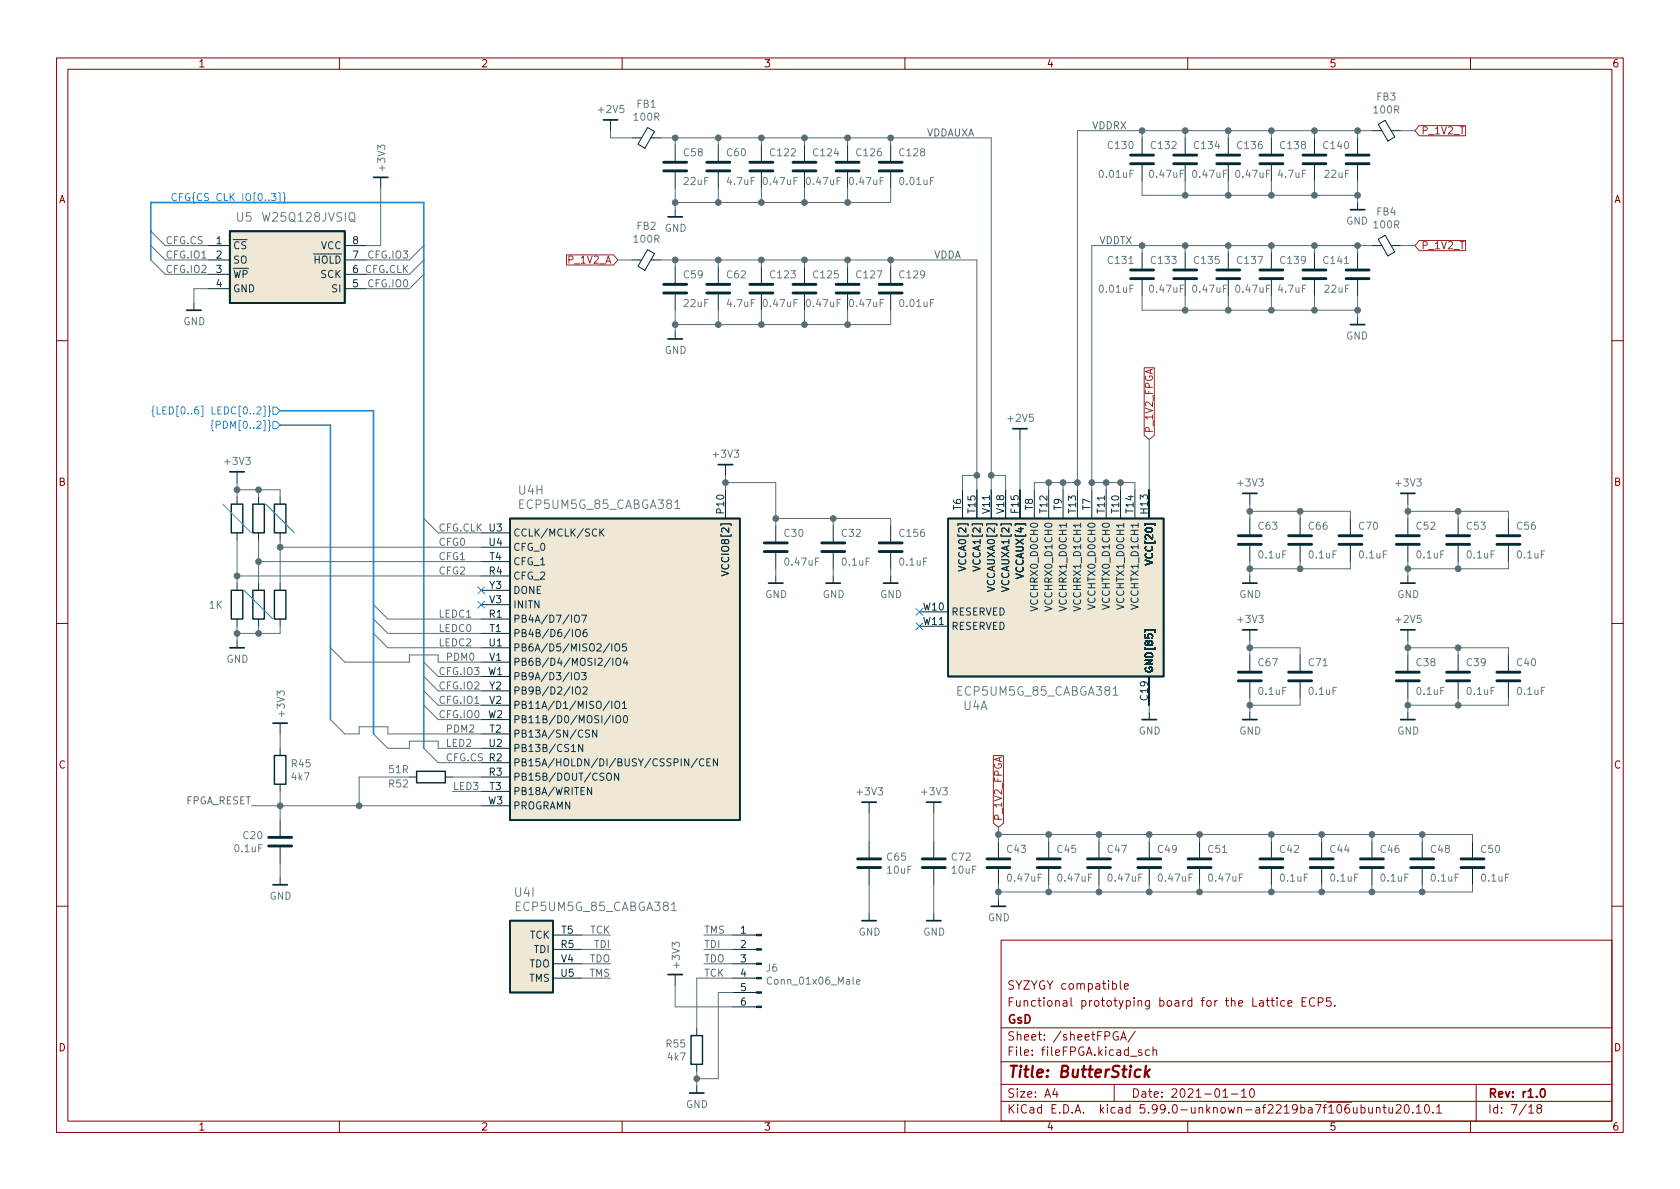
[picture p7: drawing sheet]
<svg xmlns="http://www.w3.org/2000/svg" width="297mm" height="210mm" viewBox="0 0 297 210" stroke-linecap="round" stroke-linejoin="round" font-family="sans-serif">
<g fill="none" stroke="#840000" stroke-width=".18">
<path d="M10 10.2h277v190.1h-277zM12 12.2h273v186.1h-273zM60 10.2v2M110 10.2v2M160 10.2v2M210 10.2v2M260 10.2v2M10 60.2h2M285 60.2h2M10 110.2h2M285 110.2h2M10 160.2h2"/>
<path d="M177 166.3h108v32h-108zM198.1 173.4v1.3l.2 .2M198.8 174.4l.7-.1-.1-.3-.4-.1-.2 .2 .1 .8h.5M224.7 176.9h.6M224.9 176.4v1.3l.4 .2M225.8 176.4v.2M225.8 176.9v1M227.1 177l-.4-.1-.3 .3v.4l.2 .3h.5M227.7 177.4l.7-.1v-.3l-.5-.1-.2 .2 .1 .8h.6M230.2 177.1h.5M230.9 176.4h-.7v1.5h.7M232.4 176.6a.6 .6 0 0 0-.7 0 .6 .6 0 0 0-.2 .7 .56 .56 0 0 0 .3 .6 .56 .56 0 0 0 .6-.1"/>
<path d="M233.1 177.2l.7-.1 .1-.2v-.3l-.3-.2h-.5v1.5M235.3 176.4h-.7l-.1 .7 .2-.1 .5 .1 .2 .2-.1 .5-.2 .1-.6-.1M236 177.8v.1M285 160.2h2M60 198.3v2M110 198.3v2M160 198.3v2M177 194.8h108M177 191.8h108M177 187.8h108M177 181.8h108M186.5 192.5l-.4 1h1"/>
<path d="M186.9 193v1M197 191.8v3M197.6 182.5a.74 .74 0 0 0-.9 .5 .74 .74 0 0 0 .6 .9l.4-.1v-.5h-.3M198.1 183.9l.5-1.5 .5 1.5M198.3 183.5h.7M200.7 182.4l-1.3 1.9M201.9 185.7l-.4-.1-.2 .2 .1 .3 .5 .1v.4h-.6M203.2 185.7l-.4-.1-.3 .3v.4l.1 .3h.6M203.9 185.8l.2-.2 .3 .1 .1 .9M203.9 185.1v1.5M210 198.3v2M216.2 194h.9"/>
<path d="M217.7 193.5h1.2M219.5 193l.4-.5v1.5M219.5 194h.9M221.1 192.6l.2-.1a.81 .81 0 0 1 .6 .7 .81 .81 0 0 1-.3 .8h-.2a.81 .81 0 0 1-.5-.6 .81 .81 0 0 1 .2-.8zM242 195.8l.1 1h.3l.2-.1M242.6 195.8v1M243.4 196l.2-.2 .3 .1 .1 .9M243.4 195.8v1M244.5 195.8h.6M244.7 195.3v1.3l.4 .2M245.6 195.8v1h.4l.2-.1M246.2 195.8v1"/>
<path d="M246.9 195.5l.5-.2 .2 .2 .1 .3-.9 1h.9M248.5 195.4l.1-.1a.81 .81 0 0 1 .6 .7 .81 .81 0 0 1-.3 .8h-.1a.81 .81 0 0 1-.6-.6 .81 .81 0 0 1 .3-.8zM249.8 196.7v.1M250.4 195.8l.5-.5v1.5M250.4 196.8h.9M252 195.5l.2-.2a.81 .81 0 0 1 .6 .7 .81 .81 0 0 1-.3 .8h-.1a.81 .81 0 0 1-.4-1.3zM253.4 196.7v.1M254 195.8l.4-.5v1.5M254 196.8h.9M260 198.3v2M261 191.8v6.5M270.3 195.8l.4-.5v1.5"/>
<path d="M270.3 196.8h.9M272 196l-.3-.3 .1-.2 .2-.2 .4 .1 .2 .2-.1 .2-.6 .2-.2 .3 .1 .4 .2 .1h.3l.3-.3-.1-.4-.2-.1"/>
</g>
<path d="M272.6 192.6l.1-.1a.81 .81 0 0 1 .6 .7 .81 .81 0 0 1-.3 .8h-.2a.82 .82 0 0 1-.5-.6 .82 .82 0 0 1 .3-.8z" fill="none" stroke="#840000" stroke-width=".3"/>
<path d="M201.7 189.2a.66 .66 0 0 0-1 .3l-.1 .6 .2 .3 .1 .1 .6-.1M202.6 188.5l-.2 2M202.7 189.7l.4 .8M203.3 189.1l-.9 .8" fill="none" stroke="#840000" stroke-width=".4"/>
<g fill="none" stroke="#002b36" stroke-width=".3">
<path d="M66 31.4h2.6M106.7 21.2h2.5M118.1 38.3h2.5M238.8 37.1h2.5M33 54.9h2.6M118.1 59.9h2.5M238.8 57.4h2.5M179.1 75.8h2.5M40.6 83.4h2.6M90.2 91.7h40.6v53.3h-40.6zM127 82.2h2.5M167.6 91.7h38.1v27.9h-38.1z"/>
<path d="M219.7 87.2h2.5M247.6 87.2h2.6M40.6 114.5h2.6M135.9 103.1h2.5M146 103.1h2.6M156.2 103.1h2.5M219.7 111.4h2.5M219.7 103.1h2.5M247.6 111.4h2.6M247.6 103.1h2.6M48.3 127.9h2.5M201.9 127.2h2.6"/>
<path d="M219.7 127.2h2.5M247.6 127.2h2.6M48.3 156.5h2.5M152.4 141.9h2.5M163.8 141.9h2.6M90.2 162.8h7.6v12.7h-7.6zM118.1 172.3h2.5M152.4 162.8h2.5M163.8 162.8h2.6M175.3 160.3h2.5M121.9 193.3h2.6"/>
</g>
<g fill="none" stroke="#002b36" stroke-width=".18">
<path d="M67.3 31.4v1.9M107.9 21.2v1.9M111.8 24.4h1.6M114.5 22.5l1.2 .8-1.7 2.9-1.2-.7zM115.1 24.4h1.7M119.4 25.6v2.8M119.4 30.5v2.8M119.4 37.1v1.2M127 25.6v2.8M127 30.5v2.8M134.6 25.6v2.8M134.6 30.5v2.8"/>
<path d="M142.2 25.6v2.8M142.2 30.5v2.8M149.9 25.6v2.8M149.9 30.5v2.8M157.5 25.6v2.8M157.5 30.5v2.8M201.9 24.4v2.8M201.9 29.2v2.8M209.5 24.4v2.8M209.5 29.2v2.8M217.2 24.4v2.8M217.2 29.2v2.8"/>
<path d="M224.8 24.4v2.8M224.8 29.2v2.8M232.4 24.4v2.8M232.4 29.2v2.8M240 24.4v2.8M240 29.2v2.8M240 35.8v1.3M242.6 23.1h1.7M243.7 22l1.2-.7 1.7 2.9-1.2 .7zM246 23.1h1.6M34.3 53.6v1.3M36.8 43.4h3.8"/>
<path d="M36.8 46h3.8M36.8 48.5h3.8M36.8 51h3.8M61 43.4h3.8M61 46h3.8M61 48.5h3.8M61 51h3.8M111.8 46h1.6M114.5 44.1l1.2 .8-1.7 2.9-1.2-.7zM115.1 46h1.7M119.4 47.2v2.8M119.4 52.1v2.8"/>
<path d="M119.4 58.7v1.2M127 47.2v2.8M127 52.1v2.8M134.6 47.2v2.8M134.6 52.1v2.8M142.2 47.2v2.8M142.2 52.1v2.8M149.9 47.2v2.8M149.9 52.1v2.8M157.5 47.2v2.8M157.5 52.1v2.8M201.9 44.7v2.8"/>
<path d="M201.9 49.5v2.8M209.5 44.7v2.8M209.5 49.5v2.8M217.2 44.7v2.8M217.2 49.5v2.8M224.8 44.7v2.8M224.8 49.5v2.8M232.4 44.7v2.8M232.4 49.5v2.8M240 44.7v2.8M240 49.5v2.8M240 56.1v1.3"/>
<path d="M242.6 43.4h1.7M243.7 42.3l1.2-.7 1.7 2.9-1.2 .8zM246 43.4h1.6M180.3 75.8v1.9M41.9 83.4v1.9M41.9 87.9v1.2M41.9 94.2v1.3M45.7 87.9v1.2M45.7 94.2v1.3M49.5 87.9v1.2M49.5 94.2v1.3M85.1 99.3h5.1"/>
<path d="M85.1 94.2h5.1M85.1 96.8h5.1M128.3 82.2v1.9M128.3 86.6v5.1M137.2 93v2.8M137.2 97.8v2.8M147.3 93v2.8M147.3 97.8v2.8M157.5 93v2.8M157.5 97.8v2.8M170.2 86.6v5.1M172.7 86.6v5.1"/>
<path d="M175.3 86.6v5.1M177.8 86.6v5.1M180.3 86.6v5.1M182.9 86.6v5.1M185.4 86.6v5.1M188 86.6v5.1M190.5 86.6v5.1M193 86.6v5.1M195.6 86.6v5.1M198.1 86.6v5.1M200.7 86.6v5.1M203.2 86.6v5.1"/>
<path d="M221 87.2v1.9M221 91.7v2.8M221 96.5v2.8M229.9 91.7v2.8M229.9 96.5v2.8M238.8 91.7v2.8M238.8 96.5v2.8M248.9 87.2v1.9M248.9 91.7v2.8M248.9 96.5v2.8M257.8 91.7v2.8M257.8 96.5v2.8"/>
<path d="M266.7 91.7v2.8M266.7 96.5v2.8M41.9 103.1v1.3M41.9 109.5v1.2M41.9 113.3v1.2M45.7 103.1v1.3M45.7 109.5v1.2M49.5 103.1v1.3M49.5 109.5v1.2M85.1 109.5h5.1M85.1 101.8h5.1M85.1 112h5.1"/>
<path d="M85.1 114.5h5.1M85.1 117.1h5.1M85.1 106.9h5.1M85.1 119.6h5.1M85.1 104.4h5.1M137.2 101.8v1.3M147.3 101.8v1.3M157.5 101.8v1.3M162.6 108.2h5M162.6 110.7h5M203.2 119.6v5.1M221 101.8v1.3"/>
<path d="M221 111.4v1.9M221 115.8v2.8M229.9 115.8v2.8M248.9 101.8v1.3M248.9 111.4v1.9M248.9 115.8v2.8M257.8 115.8v2.8M266.7 115.8v2.8M49.5 127.9v1.9M49.5 132.3v1.3M49.5 138.7v1.2M72.4 137.4h1.3"/>
<path d="M78.7 137.4h1.3M85.1 134.9h5.1M85.1 137.4h5.1M85.1 129.8h5.1M85.1 139.9h5.1M85.1 132.3h5.1M85.1 124.7h5.1M85.1 127.2h5.1M85.1 122.2h5.1M203.2 126v1.2M221 120.6v2.8M221 126v1.2"/>
<path d="M229.9 120.6v2.8M248.9 120.6v2.8M248.9 126v1.2M257.8 120.6v2.8M266.7 120.6v2.8M49.5 145v2.8M49.5 149.9v2.7M49.5 155.2v1.3M85.1 142.5h5.1M153.7 141.9v1.9M153.7 148.8v2.8M153.7 153.7v2.8"/>
<path d="M165.1 141.9v1.9M165.1 148.8v2.8M165.1 153.7v2.8M176.5 148.8v2.8M176.5 153.7v2.8M176.5 159v1.3M185.4 148.8v2.8M185.4 153.7v2.8M194.3 148.8v2.8M194.3 153.7v2.8M203.2 148.8v2.8M203.2 153.7v2.8"/>
<path d="M212.1 148.8v2.8M212.1 153.7v2.8M224.8 148.8v2.8M224.8 153.7v2.8M233.7 148.8v2.8M233.7 153.7v2.8M242.6 148.8v2.8M242.6 153.7v2.8M251.5 148.8v2.8M251.5 153.7v2.8M260.3 148.8v2.8M260.3 153.7v2.8"/>
<path d="M97.8 167.9h5.1M97.8 165.3h5.1M97.8 173h5.1M97.8 170.4h5.1M119.4 172.3v1.9M129.5 167.9h4.3M129.5 165.3h4.3M129.5 173h4.3M129.5 170.4h4.3M129.5 178h4.3M129.5 175.5h4.3M153.7 161.5v1.3"/>
<path d="M165.1 161.5v1.3M123.2 181.9v1.2M123.2 188.2v1.3M123.2 192v1.3"/>
</g>
<g fill="#eee8d5" stroke="#eee8d5" stroke-width=".18">
<path d="M90.2 91.7h40.6v53.3h-40.6z"/>
<path d="M90.2 162.8h7.6v12.7h-7.6z"/>
<path d="M40.6 40.9h20.4v12.7h-20.4z"/>
<path d="M167.6 91.7h38.1v27.9h-38.1z"/>
</g>
<g fill="none" stroke="#073642" stroke-width=".18">
<path d="M106.1 93.5v1.3M106.2 94.1l.6 .7M106.8 93.5l-.7 .8M202.5 99l1.3 .5-1.3 .4M101.8 108.8h.1a.43 .43 0 0 1 .5 .4v.4a.42 .42 0 0 1-.4 .5 .42 .42 0 0 1-.4-.5v-.4zM101.8 119l.1-.1a.43 .43 0 0 1 .5 .5v.4a.42 .42 0 0 1-.4 .4 .42 .42 0 0 1-.4-.4v-.4zM101.8 111.5l.3-.2a.43 .43 0 0 1 .5 .4v.5a.42 .42 0 0 1-.4 .4 .42 .42 0 0 1-.4-.4zM102.8 108.8h.9l-.5 1.2M102.8 118.9h.8l-.4 .5 .4 .1v.6l-.2 .1-.6-.1M103.7 111.3l-.4 .1a.85 .85 0 0 0 0 1.2l.5-.1v-.5l-.2-.2-.4 .1-.1 .1M107.9 116.3l-1.1 1.7M108.2 113.9v1.2"/>
<path d="M108.4 116.4v1.3M108.8 114l.2-.1a.43 .43 0 0 1 .6 .4v.4a.42 .42 0 0 1-.5 .4 .42 .42 0 0 1-.4-.4zM109.1 116.5l.1-.1a.43 .43 0 0 1 .5 .4v.4a.42 .42 0 0 1-.4 .5 .42 .42 0 0 1-.4-.5v-.4zM110.5 116.3l-.3 .9h.8M110.7 113.9h-.6l-.1 .6 .2-.2 .5 .1 .1 .2-.1 .4-.2 .1-.5-.1M110.8 116.8v.9M127.6 101l1.2 .4-1.2 .4M169.5 100.1l1.3 .5-1.3 .4M172 100.1l1.3 .5-1.3 .4M182.2 107.2l1.3 .4-1.3 .5M184.7 107.2l1.3 .4-1.3 .5M187.3 107.2l1.2 .4-1.2 .5"/>
<path d="M189.8 107.2l1.3 .4-1.3 .5M202.4 111.7v-.3h1.8v.3M101.8 121.7l.3-.2a.43 .43 0 0 1 .5 .4v.4a.42 .42 0 0 1-.4 .5 .42 .42 0 0 1-.4-.5zM103 131.6v1.3l-.7-1.3v1.3M103.1 121.6l.5-.1 .2 .3-.8 .9h.8M104.2 129.2l-.4-.1-.2 .1v.4l.5 .2 .1 .3-.2 .3-.5-.1M104.6 139.3v1.2l-.7-1.2v1.2M105.5 129.1v1.3l-.7-1.3v1.3M107.3 136.9l.3-.2a.43 .43 0 0 1 .5 .4v.5a.42 .42 0 0 1-.4 .4 .42 .42 0 0 1-.4-.4zM107.7 124l-1 1.6M107.9 126.5l-1.1 1.6M108.2 124v1.3"/>
<path d="M108.4 126.6v1.2M108.8 124.2l.2-.2a.43 .43 0 0 1 .6 .4v.5a.42 .42 0 0 1-.5 .4 .42 .42 0 0 1-.4-.4zM109.1 126.6h.1a.43 .43 0 0 1 .5 .4v.4a.42 .42 0 0 1-.4 .4 .42 .42 0 0 1-.4-.4v-.4zM109.4 136.7v1.3l-.7-1.3v1.3M110 124.4l.4-.4v1.3M110 125.3h.8M110.3 126.7l.2-.1a.68 .68 0 0 1 .5 .6 .68 .68 0 0 1-.5 .6l-.2-.1-.1-.4zM123.3 134.1l-1.1 1.6M124.4 134.3a.6 .6 0 0 0-.8 .4 .6 .6 0 0 0 .6 .7l.2-.1M125 134.8h.4M125.6 134.2h-.6v1.2h.6M126.9 134.2v1.2l-.8-1.2v1.2"/>
</g>
<path d="M119.3 89.9h.9M196.8 122.9h.9M118.7 161h.9M151.4 173.6l.6-.1v-.2l-.4-.1-.2 .2 .1 .6h.5" fill="none" stroke="#657b83" stroke-width=".18"/>
<g fill="none" stroke="#002b36" stroke-width=".51">
<path d="M117.3 30.2h4.1M117.3 28.7h4.1M125 30.2h4M125 28.7h4M132.6 30.2h4.1M132.6 28.7h4.1M140.2 30.2h4.1M140.2 28.7h4.1M147.8 30.2h4.1M147.8 28.7h4.1M155.4 30.2h4.1M155.4 28.7h4.1"/>
<path d="M199.9 29h4.1M199.9 27.4h4.1M207.5 29h4.1M207.5 27.4h4.1M215.1 29h4.1M215.1 27.4h4.1M222.8 29h4M222.8 27.4h4M230.4 29h4M230.4 27.4h4M238 29h4.1M238 27.4h4.1"/>
<path d="M117.3 51.8h4.1M117.3 50.3h4.1M125 51.8h4M125 50.3h4M132.6 51.8h4.1M132.6 50.3h4.1M140.2 51.8h4.1M140.2 50.3h4.1M147.8 51.8h4.1M147.8 50.3h4.1M155.4 51.8h4.1M155.4 50.3h4.1"/>
<path d="M199.9 49.3h4.1M199.9 47.7h4.1M207.5 49.3h4.1M207.5 47.7h4.1M215.1 49.3h4.1M215.1 47.7h4.1M222.8 49.3h4M222.8 47.7h4M230.4 49.3h4M230.4 47.7h4M238 49.3h4.1M238 47.7h4.1"/>
<path d="M135.1 97.5h4.1M135.1 96h4.1M145.3 97.5h4.1M145.3 96h4.1M155.4 97.5h4.1M155.4 96h4.1M218.9 96.3h4.1M218.9 94.7h4.1M227.8 96.3h4.1M227.8 94.7h4.1M236.7 96.3h4.1M236.7 94.7h4.1"/>
<path d="M246.9 96.3h4.1M246.9 94.7h4.1M255.8 96.3h4M255.8 94.7h4M264.7 96.3h4M264.7 94.7h4M218.9 118.9h4.1M227.8 118.9h4.1M246.9 118.9h4.1M255.8 118.9h4M264.7 118.9h4M218.9 120.4h4.1"/>
<path d="M227.8 120.4h4.1M246.9 120.4h4.1M255.8 120.4h4M264.7 120.4h4M47.5 149.6h4.1M47.5 148.1h4.1M151.6 153.4h4.1M151.6 151.9h4.1M163.1 153.4h4M163.1 151.9h4M174.5 153.4h4.1M174.5 151.9h4.1"/>
<path d="M183.4 153.4h4.1M183.4 151.9h4.1M192.3 153.4h4M192.3 151.9h4M201.2 153.4h4M201.2 151.9h4M210.1 153.4h4M210.1 151.9h4M222.8 153.4h4M222.8 151.9h4M231.6 153.4h4.1M231.6 151.9h4.1"/>
<path d="M240.5 153.4h4.1M240.5 151.9h4.1M249.4 153.4h4.1M249.4 151.9h4.1M258.3 153.4h4.1M258.3 151.9h4.1"/>
</g>
<path d="M40.9 89.1h2v5.1h-2zM44.7 89.1h2v5.1h-2zM48.5 89.1h2v5.1h-2zM40.9 104.4h2v5.1h-2zM44.7 104.4h2v5.1h-2zM48.5 104.4h2v5.1h-2zM48.5 133.6h2v5.1h-2zM73.7 136.4h5v2h-5zM122.2 183.1h2v5.1h-2z" fill="none" stroke="#002b36" stroke-width=".25"/>
<g fill="#002b36" stroke="#002b36" stroke-width=".18">
<path d="M133.8 177.9h.8v.3h-.8z"/>
<path d="M133.8 175.4h.8v.2h-.8z"/>
<path d="M133.8 172.8h.8v.3h-.8z"/>
<path d="M133.8 170.3h.8v.3h-.8z"/>
<path d="M133.8 167.8h.8v.2h-.8z"/>
<path d="M133.8 165.2h.8v.3h-.8z"/>
</g>
<path d="M40.6 40.9h20.4v12.7h-20.4z" fill="none" stroke="#002b36" stroke-width=".33"/>
<g fill="none" stroke="#268bd2" stroke-width=".18">
<path d="M31.2 34.3a.6 .6 0 0 0-.8 .5 .6 .6 0 0 0 .5 .7l.3-.1M31.7 34.8h.5M32.3 34.2h-.6v1.3M27.3 71.8l-.3 .1v.6l-.1 .2 .1 .2v.6l.3 .2M27.8 71.9v1.3h.6M28.8 72.5h.4M29.4 71.9h-.6v1.3h.6M37.7 74.3l-.2 .2v.6l-.2 .2 .2 .2v.6l.2 .1M48.3 72h.6l.6 .6-.6 .7h-.6zM48.3 74.5h.6l.6 .7-.6 .6h-.6zM39.4 89.1l5 5.1M47 89.1l5.1 5.1"/>
<path d="M43.2 104.4l5.1 5.1M84.5 103.8l1.2 1.2M84.5 106.3l1.2 1.2M85.7 103.8l-1.2 1.2M85.7 106.3l-1.2 1.2M162 110.1l1.2 1.2M162 107.6l1.2 1.2M163.2 110.1l-1.2 1.2M163.2 107.6l-1.2 1.2"/>
</g>
<path d="M250.9 22.2h8.2v1.8h-8.2l-.7-.9zM100.2 45.1h8.3l.7 .9-.7 .9h-8.3zM250.9 42.5h8.2v1.8h-8.2l-.7-.9zM202.3 65h1.8v12l-.9 .7-.9-.7zM175.6 133.6h1.8v12l-.9 .7-.9-.7z" fill="none" stroke="#9f2523" stroke-width=".18"/>
<path d="M26.7 46v-10.2h48.2v96.5M49.5 75.2h8.9v52M49.5 72.6h16.5v57.2" fill="none" stroke="#268bd2" stroke-width=".3"/>
<g fill="none" stroke="#586e75" stroke-width=".18">
<path d="M67.3 33.3v10.1h-2.5M107.9 23.1v1.3h3.9M116.8 24.4h58.5v62.2M119.4 24.4v1.2M119.4 33.3v3.8M127 24.4v1.2M127 33.3v2.5M134.6 24.4v1.2M134.6 33.3v2.5M142.2 24.4v1.2M142.2 33.3v2.5M149.9 24.4v1.2"/>
<path d="M149.9 33.3v2.5M157.5 33.3v2.5h-38.1M157.5 24.4v1.2M201.9 23.1v1.3M201.9 32v2.5h38.1M209.5 23.1v1.3M209.5 32v2.5M217.2 23.1v1.3M217.2 32v2.5M224.8 23.1v1.3M224.8 32v2.5M232.4 23.1v1.3"/>
<path d="M232.4 32v2.5M240 23.1v1.3M240 32v3.8M242.6 23.1h-52.1v63.5M247.6 23.1h2.6M26.7 40.9l2.5 2.5h7.6M26.7 43.4l2.5 2.6h7.6M26.7 46l2.5 2.5h7.6M36.8 51h-2.5v2.6M74.9 43.4l-2.5 2.6h-7.6M74.9 48.5l-2.5 2.5h-7.6M74.9 46l-2.5 2.5h-7.6"/>
<path d="M109.2 46h2.6M116.8 46h55.9v40.6M119.4 46v1.2M119.4 54.9v3.8M127 46v1.2M127 54.9v2.5M134.6 46v1.2M134.6 54.9v2.5M142.2 46v1.2M142.2 54.9v2.5M149.9 46v1.2M149.9 54.9v2.5"/>
<path d="M157.5 46v1.2M157.5 54.9v2.5h-38.1M201.9 43.4v1.3M201.9 52.3v2.6h38.1M209.5 43.4v1.3M209.5 52.3v2.6M217.2 43.4v1.3M217.2 52.3v2.6M224.8 43.4v1.3M224.8 52.3v2.6M232.4 43.4v1.3M232.4 52.3v2.6"/>
<path d="M240 43.4v1.3M240 52.3v3.8M242.6 43.4h-49.6v43.2M247.6 43.4h2.6M180.3 77.7v8.9M203.2 77.7v8.9M41.9 86.6h7.6v1.3M41.9 85.3v2.6M41.9 95.5v7.6M45.7 86.6v1.3M45.7 95.5v7.6M45.7 99.3h39.4"/>
<path d="M49.5 95.5v7.6M49.5 96.8h35.6M74.9 91.7l2.6 2.5h7.6M128.3 85.3h8.9v7.7M128.3 84.1v2.5M137.2 91.7h20.3v1.3M147.3 91.7v1.3M172.7 84.1h-2.5v2.5M175.3 84.1h2.5v2.5M185.4 85.3v1.3M188 85.3v1.3M190.5 85.3h-7.6v1.3"/>
<path d="M193 85.3h7.7v1.3M195.6 85.3v1.3M198.1 85.3v1.3M221 89.1v2.6M221 99.3v2.5M221 90.4h17.8v1.3M229.9 90.4v1.3M229.9 99.3v1.3M238.8 99.3v1.3h-17.8M248.9 89.1v2.6M248.9 99.3v2.5M248.9 90.4h17.8v1.3"/>
<path d="M257.8 90.4v1.3M257.8 99.3v1.3M266.7 99.3v1.3h-17.8M41.9 110.7v2.6M41.9 101.8h43.2M45.7 110.7v1.3M49.5 110.7v1.3h-7.6M58.4 114.5l2.6 2.6h11.4v-1.3h5.1v1.3h7.6M66 112l2.6 2.5h16.5M66 109.5l2.6 2.5h16.5M66 106.9l2.6 2.6h16.5M74.9 119.6l2.6 2.6h7.6"/>
<path d="M74.9 117.1l2.6 2.5h7.6M137.2 100.6v1.2M147.3 100.6v1.2M157.5 100.6v1.2M221 113.3v2.5M221 114.5h8.9v1.3M248.9 113.3v2.5M248.9 114.5h17.8v1.3M257.8 114.5v1.3M49.5 129.8v2.5M49.5 139.9v5.1M58.4 127.2l2.6 2.6h2.5v-1.3h5.1v1.3h16.5"/>
<path d="M66 129.8l2.6 2.5h3.8v-1.2h5.1v1.2h7.6M72.4 137.4h-8.9v5.1M74.9 122.2l2.6 2.5h7.6M74.9 124.7l2.6 2.5h7.6M74.9 132.3l2.6 2.6h7.6M80 137.4h5.1M80 139.9h5.1M203.2 124.7v1.3M221 123.4v2.6M229.9 123.4v1.3h-8.9M248.9 123.4v2.6M257.8 123.4v1.3"/>
<path d="M266.7 123.4v1.3h-17.8M44.4 142.5h40.7M49.5 152.6v2.6M153.7 143.8v5M153.7 156.5v5M165.1 143.8v5M165.1 156.5v5M176.5 147.6h83.8v1.2M176.5 146.3v2.5M176.5 156.5v2.5M185.4 147.6v1.2M185.4 156.5v1.2"/>
<path d="M194.3 147.6v1.2M194.3 156.5v1.2M203.2 147.6v1.2M203.2 156.5v1.2M212.1 147.6v1.2M212.1 156.5v1.2M224.8 147.6v1.2M224.8 156.5v1.2M233.7 147.6v1.2M233.7 156.5v1.2M242.6 147.6v1.2M242.6 156.5v1.2"/>
<path d="M251.5 147.6v1.2M251.5 156.5v1.2M260.3 156.5v1.2h-83.8M102.9 165.3h5M102.9 167.9h5M102.9 170.4h5M102.9 173h5M119.4 174.2v3.8h10.1M124.5 165.3h5M124.5 167.9h5M124.5 170.4h5M129.5 175.5h-2.5v15.2h-3.8"/>
<path d="M129.5 173h-6.3v8.9M123.2 189.5v2.5"/>
</g>
<g fill="#586e75" stroke="#586e75" stroke-width=".18">
<circle cx="134.6" cy="24.4" r=".51"/>
<circle cx="142.2" cy="24.4" r=".51"/>
<circle cx="119.4" cy="24.4" r=".51"/>
<circle cx="127" cy="46" r=".51"/>
<circle cx="127" cy="24.4" r=".51"/>
<circle cx="149.9" cy="46" r=".51"/>
<circle cx="142.2" cy="35.8" r=".51"/>
<circle cx="149.9" cy="24.4" r=".51"/>
<circle cx="149.9" cy="35.8" r=".51"/>
<circle cx="157.5" cy="46" r=".51"/>
<circle cx="209.6" cy="34.5" r=".51"/>
<circle cx="209.6" cy="23.1" r=".51"/>
<circle cx="157.5" cy="24.4" r=".51"/>
<circle cx="201.9" cy="23.1" r=".51"/>
<circle cx="175.3" cy="84.1" r=".51"/>
<circle cx="185.4" cy="85.3" r=".51"/>
<circle cx="188" cy="85.3" r=".51"/>
<circle cx="190.5" cy="85.3" r=".51"/>
<circle cx="193" cy="85.3" r=".51"/>
<circle cx="195.6" cy="85.3" r=".51"/>
<circle cx="198.1" cy="85.3" r=".51"/>
<circle cx="201.9" cy="43.4" r=".51"/>
<circle cx="209.6" cy="43.4" r=".51"/>
<circle cx="209.6" cy="54.9" r=".51"/>
<circle cx="134.6" cy="35.8" r=".51"/>
<circle cx="172.7" cy="84.1" r=".51"/>
<circle cx="128.3" cy="85.3" r=".51"/>
<circle cx="142.2" cy="57.4" r=".51"/>
<circle cx="134.6" cy="46" r=".51"/>
<circle cx="142.2" cy="46" r=".51"/>
<circle cx="137.2" cy="91.7" r=".51"/>
<circle cx="147.3" cy="91.7" r=".51"/>
<circle cx="119.4" cy="35.8" r=".51"/>
<circle cx="119.4" cy="46" r=".51"/>
<circle cx="127" cy="35.8" r=".51"/>
<circle cx="134.6" cy="57.4" r=".51"/>
<circle cx="119.4" cy="57.4" r=".51"/>
<circle cx="127" cy="57.4" r=".51"/>
<circle cx="217.2" cy="43.4" r=".51"/>
<circle cx="217.2" cy="54.9" r=".51"/>
<circle cx="224.8" cy="43.4" r=".51"/>
<circle cx="224.8" cy="54.9" r=".51"/>
<circle cx="217.2" cy="34.5" r=".51"/>
<circle cx="232.4" cy="43.4" r=".51"/>
<circle cx="240" cy="34.5" r=".51"/>
<circle cx="41.9" cy="112" r=".51"/>
<circle cx="45.7" cy="112" r=".51"/>
<circle cx="49.5" cy="96.8" r=".51"/>
<circle cx="49.5" cy="142.5" r=".51"/>
<circle cx="63.5" cy="142.5" r=".51"/>
<circle cx="123.2" cy="190.7" r=".51"/>
<circle cx="41.9" cy="101.8" r=".51"/>
<circle cx="45.7" cy="99.3" r=".51"/>
<circle cx="45.7" cy="86.6" r=".51"/>
<circle cx="41.9" cy="86.6" r=".51"/>
<circle cx="149.9" cy="57.4" r=".51"/>
<circle cx="185.4" cy="147.6" r=".51"/>
<circle cx="194.3" cy="147.6" r=".51"/>
<circle cx="194.3" cy="157.7" r=".51"/>
<circle cx="203.2" cy="157.7" r=".51"/>
<circle cx="185.4" cy="157.7" r=".51"/>
<circle cx="203.2" cy="147.6" r=".51"/>
<circle cx="212.1" cy="147.6" r=".51"/>
<circle cx="212.1" cy="157.7" r=".51"/>
<circle cx="233.7" cy="147.6" r=".51"/>
<circle cx="233.7" cy="157.7" r=".51"/>
<circle cx="242.6" cy="147.6" r=".51"/>
<circle cx="251.5" cy="147.6" r=".51"/>
<circle cx="221" cy="114.5" r=".51"/>
<circle cx="221" cy="124.7" r=".51"/>
<circle cx="224.8" cy="147.6" r=".51"/>
<circle cx="224.8" cy="157.7" r=".51"/>
<circle cx="242.6" cy="157.7" r=".51"/>
<circle cx="251.5" cy="157.7" r=".51"/>
<circle cx="248.9" cy="124.7" r=".51"/>
<circle cx="257.8" cy="124.7" r=".51"/>
<circle cx="232.4" cy="54.9" r=".51"/>
<circle cx="240" cy="54.9" r=".51"/>
<circle cx="229.9" cy="90.4" r=".51"/>
<circle cx="229.9" cy="100.6" r=".51"/>
<circle cx="221" cy="100.6" r=".51"/>
<circle cx="248.9" cy="114.5" r=".51"/>
<circle cx="221" cy="90.4" r=".51"/>
<circle cx="240" cy="43.4" r=".51"/>
<circle cx="224.8" cy="23.1" r=".51"/>
<circle cx="224.8" cy="34.5" r=".51"/>
<circle cx="232.4" cy="34.5" r=".51"/>
<circle cx="217.2" cy="23.1" r=".51"/>
<circle cx="232.4" cy="23.1" r=".51"/>
<circle cx="240" cy="23.1" r=".51"/>
<circle cx="257.8" cy="114.5" r=".51"/>
<circle cx="248.9" cy="90.4" r=".51"/>
<circle cx="257.8" cy="90.4" r=".51"/>
<circle cx="248.9" cy="100.6" r=".51"/>
<circle cx="257.8" cy="100.6" r=".51"/>
<circle cx="176.5" cy="147.6" r=".51"/>
<circle cx="176.5" cy="157.7" r=".51"/>
</g>
<text font-size="2.8" fill="#840000" x="178" y="190.6">Title: ButterStick</text>
<g font-size="2.1" fill="#657b83">
<text x="41.8" y="39.2">U5</text>
<text x="46.7" y="39.2">W25Q128JVSIQ</text>
<text x="91.7" y="87.5">U4H</text>
<text x="92.2" y="90">ECP5UM5G_85_CABGA381</text>
<text x="169.6" y="123">ECP5UM5G_85_CABGA381</text>
<text x="170.3" y="125.6">U4A</text>
<text x="91.1" y="158.6">U4I</text>
<text x="91.6" y="161.1">ECP5UM5G_85_CABGA381</text>
</g>
<g font-size="2.1" fill="#840000">
<text x="178" y="178">Functional prototyping board for the Lattice ECP5.</text>
<text x="178" y="175">SYZYGY compatible</text>
<text x="178" y="184">Sheet: /sheetFPGA/</text>
<text x="178" y="181">GsD</text>
<text x="178" y="186.7">File: fileFPGA.kicad_sch</text>
<text x="178" y="196.9">KiCad E.D.A. kicad 5.99.0-unknown-af2219ba7f~106~ubuntu20.10.1</text>
<text x="178" y="194.1">Size: A4</text>
<text x="200" y="194.1">Date: 2021-01-10</text>
<text x="263" y="194.1">Rev: r1.0</text>
<text x="263" y="196.9">Id: 7/18</text>
</g>
<g font-size="1.8" fill="#840000">
<text x="35" y="11.9">1</text>
<text x="85" y="11.9">2</text>
<text x="135" y="11.9">3</text>
<text x="185" y="11.9">4</text>
<text x="235" y="11.9">5</text>
<text x="285" y="11.9">6</text>
<text x="10.3" y="35.9">A</text>
<text x="285.3" y="35.9">A</text>
<text x="10.3" y="85.9">B</text>
<text x="285.3" y="85.9">B</text>
<text x="10.3" y="135.9">C</text>
<text x="285.3" y="135.9">C</text>
<text x="10.3" y="185.9">D</text>
<text x="285.3" y="185.9">D</text>
<text x="35" y="199.9">1</text>
<text x="85" y="199.9">2</text>
<text x="135" y="199.9">3</text>
<text x="185" y="199.9">4</text>
<text x="235" y="199.9">5</text>
<text x="285" y="199.9">6</text>
</g>
<g font-size="1.8" fill="#657b83">
<text x="243.4" y="17.8">FB3</text>
<text x="105.9" y="20">+2V5</text>
<text x="112.2" y="21.3">100R</text>
<text x="112.6" y="19">FB1</text>
<text x="243" y="20.1">100R</text>
<text x="121" y="27.6">C58</text>
<text x="128.6" y="27.6">C60</text>
<text x="136.3" y="27.6">C122</text>
<text x="143.9" y="27.6">C124</text>
<text x="151.5" y="27.6">C126</text>
<text x="159.2" y="27.6">C128</text>
<text x="196" y="26.4">C130</text>
<text x="203.6" y="26.4">C132</text>
<text x="211.3" y="26.4">C134</text>
<text x="218.9" y="26.4">C136</text>
<text x="226.5" y="26.4">C138</text>
<text x="234.1" y="26.4">C140</text>
<text x="68.1" y="30" transform="rotate(-90 68.1 30)">+3V3</text>
<text x="121" y="32.7">22uF</text>
<text x="128.7" y="32.7">4.7uF</text>
<text x="135.1" y="32.7">0.47uF</text>
<text x="142.8" y="32.7">0.47uF</text>
<text x="150.4" y="32.7">0.47uF</text>
<text x="159.3" y="32.7">0.01uF</text>
<text x="194.5" y="31.4">0.01uF</text>
<text x="203.4" y="31.4">0.47uF</text>
<text x="211.1" y="31.4">0.47uF</text>
<text x="218.7" y="31.4">0.47uF</text>
<text x="226.1" y="31.4">4.7uF</text>
<text x="234.3" y="31.4">22uF</text>
<text x="112.6" y="40.6">FB2</text>
<text x="117.5" y="41">GND</text>
<text x="238" y="39.7">GND</text>
<text x="243" y="40.4">100R</text>
<text x="243.4" y="38.1">FB4</text>
<text x="112.2" y="42.9">100R</text>
<text x="196" y="46.7">C131</text>
<text x="203.6" y="46.7">C133</text>
<text x="211.3" y="46.7">C135</text>
<text x="218.9" y="46.7">C137</text>
<text x="226.5" y="46.7">C139</text>
<text x="234.1" y="46.7">C141</text>
<text x="121" y="49.2">C59</text>
<text x="128.6" y="49.2">C62</text>
<text x="136.3" y="49.2">C123</text>
<text x="143.9" y="49.2">C125</text>
<text x="151.5" y="49.2">C127</text>
<text x="159.2" y="49.2">C129</text>
<text x="194.5" y="51.8">0.01uF</text>
<text x="203.4" y="51.8">0.47uF</text>
<text x="211.1" y="51.8">0.47uF</text>
<text x="218.7" y="51.8">0.47uF</text>
<text x="226.1" y="51.8">4.7uF</text>
<text x="234.3" y="51.8">22uF</text>
<text x="32.4" y="57.5">GND</text>
<text x="121" y="54.3">22uF</text>
<text x="128.7" y="54.3">4.7uF</text>
<text x="135.1" y="54.3">0.47uF</text>
<text x="142.8" y="54.3">0.47uF</text>
<text x="150.4" y="54.3">0.47uF</text>
<text x="159.3" y="54.3">0.01uF</text>
<text x="117.5" y="62.6">GND</text>
<text x="238" y="60">GND</text>
<text x="178.3" y="74.6">+2V5</text>
<text x="39.9" y="82.2">+3V3</text>
<text x="126.2" y="80.9">+3V3</text>
<text x="219" y="86">+3V3</text>
<text x="246.9" y="86">+3V3</text>
<text x="138.7" y="94.9">C30</text>
<text x="148.9" y="94.9">C32</text>
<text x="159.2" y="94.9">C156</text>
<text x="222.6" y="93.7">C63</text>
<text x="231.4" y="93.7">C66</text>
<text x="240.3" y="93.7">C70</text>
<text x="250.5" y="93.7">C52</text>
<text x="259.4" y="93.7">C53</text>
<text x="268.3" y="93.7">C56</text>
<text x="138.9" y="100">0.47uF</text>
<text x="149" y="100">0.1uF</text>
<text x="159.2" y="100">0.1uF</text>
<text x="222.7" y="98.7">0.1uF</text>
<text x="231.5" y="98.7">0.1uF</text>
<text x="240.4" y="98.7">0.1uF</text>
<text x="250.6" y="98.7">0.1uF</text>
<text x="259.5" y="98.7">0.1uF</text>
<text x="268.4" y="98.7">0.1uF</text>
<text x="37" y="107.6">1K</text>
<text x="135.3" y="105.8">GND</text>
<text x="145.4" y="105.8">GND</text>
<text x="155.6" y="105.8">GND</text>
<text x="219.1" y="105.8">GND</text>
<text x="247" y="105.8">GND</text>
<text x="219" y="110.1">+3V3</text>
<text x="246.9" y="110.1">+2V5</text>
<text x="40" y="117.2">GND</text>
<text x="222.6" y="117.8">C67</text>
<text x="231.4" y="117.8">C71</text>
<text x="250.5" y="117.8">C38</text>
<text x="259.4" y="117.8">C39</text>
<text x="268.3" y="117.8">C40</text>
<text x="222.7" y="122.9">0.1uF</text>
<text x="231.5" y="122.9">0.1uF</text>
<text x="250.6" y="122.9">0.1uF</text>
<text x="259.5" y="122.9">0.1uF</text>
<text x="268.4" y="122.9">0.1uF</text>
<text x="50.3" y="126.6" transform="rotate(-90 50.3 126.6)">+3V3</text>
<text x="201.3" y="129.9">GND</text>
<text x="219.1" y="129.9">GND</text>
<text x="247" y="129.9">GND</text>
<text x="51.6" y="135.7">R45</text>
<text x="51.6" y="138">4k7</text>
<text x="68.8" y="136.7">51R</text>
<text x="68.8" y="139.2">R52</text>
<text x="151.7" y="140.6">+3V3</text>
<text x="163.1" y="140.6">+3V3</text>
<text x="43.1" y="148.4">C20</text>
<text x="41.6" y="150.7">0.1uF</text>
<text x="156.9" y="152.2">C65</text>
<text x="156.9" y="154.5">10uF</text>
<text x="168.3" y="152.2">C72</text>
<text x="168.4" y="154.5">10uF</text>
<text x="178.1" y="150.8">C43</text>
<text x="178.3" y="155.9">0.47uF</text>
<text x="187" y="150.8">C45</text>
<text x="187.2" y="155.9">0.47uF</text>
<text x="195.9" y="150.8">C47</text>
<text x="196.1" y="155.9">0.47uF</text>
<text x="204.8" y="150.8">C49</text>
<text x="205" y="155.9">0.47uF</text>
<text x="213.7" y="150.8">C51</text>
<text x="213.9" y="155.9">0.47uF</text>
<text x="226.4" y="150.8">C42</text>
<text x="226.5" y="155.9">0.1uF</text>
<text x="235.3" y="150.8">C44</text>
<text x="235.4" y="155.9">0.1uF</text>
<text x="244.1" y="150.8">C46</text>
<text x="244.2" y="155.9">0.1uF</text>
<text x="253" y="150.8">C48</text>
<text x="253.1" y="155.9">0.1uF</text>
<text x="261.9" y="150.8">C50</text>
<text x="262" y="155.9">0.1uF</text>
<text x="47.6" y="159.1">GND</text>
<text x="151.8" y="165.4">GND</text>
<text x="163.2" y="165.4">GND</text>
<text x="174.6" y="162.9">GND</text>
<text x="120.2" y="171" transform="rotate(-90 120.2 171)">+3V3</text>
<text x="135.5" y="171.8">J6</text>
<text x="136.2" y="174.1">Conn_01x06_Male</text>
<text x="117.9" y="185.2">R55</text>
<text x="118.1" y="187.5">4k7</text>
<text x="121.3" y="195.9">GND</text>
</g>
<g font-size="1.8" fill="#586e75">
<text x="193" y="22.8">VDDRX</text>
<text x="163.8" y="24.1">VDDAUXA</text>
<text x="29.2" y="43.2">CFG.CS</text>
<text x="29.2" y="45.7">CFG.IO1</text>
<text x="65.3" y="45.7">CFG.IO3</text>
<text x="165.1" y="45.7">VDDA</text>
<text x="194.3" y="43.2">VDDTX</text>
<text x="29.2" y="48.2">CFG.IO2</text>
<text x="62.4" y="48.3">6 CFG.CLK</text>
<text x="65.3" y="50.8">CFG.IO0</text>
<text x="77.5" y="94">CFG.CLK</text>
<text x="77.5" y="101.6">CFG2</text>
<text x="77.5" y="99">CFG1</text>
<text x="77.5" y="96.5">CFG0</text>
<text x="77.5" y="111.7">LEDC0</text>
<text x="77.5" y="109.2">LEDC1</text>
<text x="77.5" y="114.3">LEDC2</text>
<text x="77.5" y="119.4">CFG.IO3</text>
<text x="78.7" y="116.8">PDM0</text>
<text x="77.5" y="121.9">CFG.IO2</text>
<text x="77.5" y="124.4">CFG.IO1</text>
<text x="77.5" y="127">CFG.IO0</text>
<text x="78.7" y="129.5">PDM2</text>
<text x="78.7" y="132.1">LED2</text>
<text x="78.7" y="134.6">CFG.CS R2</text>
<text x="32.7" y="142.2">FPGA_RESET</text>
<text x="80" y="139.7">LED3</text>
<text x="104.3" y="165.1">TCK</text>
<text x="105.1" y="167.6">TDI</text>
<text x="124.5" y="165.1">TMS</text>
<text x="124.5" y="167.6">TDI</text>
<text x="104.2" y="170.2">TDO</text>
<text x="104.2" y="172.7">TMS</text>
<text x="124.5" y="170.2">TDO</text>
<text x="124.5" y="172.7">TCK</text>
</g>
<g font-size="1.8" fill="#9f2523">
<text x="251.2" y="23.7">P_1V2_T</text>
<text x="100.6" y="46.6">P_1V2_A</text>
<text x="251.2" y="44.1">P_1V2_T</text>
<text x="203.8" y="76.7" transform="rotate(-90 203.8 76.7)">P_1V2_FPGA</text>
<text x="177.2" y="145.2" transform="rotate(-90 177.2 145.2)">P_1V2_FPGA</text>
</g>
<g font-size="1.8" fill="#268bd2">
<text x="32.6" y="35.5">CFG{CS CLK IO[0..3]}</text>
<text x="29.7" y="73.3">{LED[0..6] LEDC[0..2]}</text>
<text x="38.7" y="75.8">{PDM[0..2]}</text>
</g>
<g font-size="1.8" fill="#073642">
<text x="38.2" y="43.2">1</text>
<text x="38.2" y="45.7">2</text>
<text x="41.1" y="44.1">~CS</text>
<text x="41.1" y="46.6">SO</text>
<text x="55.4" y="46.6">~HOLD</text>
<text x="56.7" y="44.1">VCC</text>
<text x="62.4" y="45.7">7</text>
<text x="62.4" y="43.2">8</text>
<text x="38.2" y="48.3">3</text>
<text x="38.2" y="50.8">4</text>
<text x="41.1" y="49.1">~WP</text>
<text x="41.1" y="51.7">GND</text>
<text x="56.7" y="49.1">SCK</text>
<text x="58.8" y="51.7">SI</text>
<text x="62.4" y="50.8">5</text>
<text x="86.5" y="94">U3</text>
<text x="90.7" y="94.9">CCLK/MCLK/SCK</text>
<text x="128" y="90.7" transform="rotate(-90 128 90.7)">P10</text>
<text x="169.9" y="90.2" transform="rotate(-90 169.9 90.2)">T6</text>
<text x="172.5" y="90.7" transform="rotate(-90 172.5 90.7)">T15</text>
<text x="175" y="90.7" transform="rotate(-90 175 90.7)">V11</text>
<text x="177.5" y="90.7" transform="rotate(-90 177.5 90.7)">V18</text>
<text x="180.1" y="90.7" transform="rotate(-90 180.1 90.7)">F15</text>
<text x="182.6" y="90.2" transform="rotate(-90 182.6 90.2)">T8</text>
<text x="185.2" y="90.7" transform="rotate(-90 185.2 90.7)">T12</text>
<text x="187.7" y="90.2" transform="rotate(-90 187.7 90.2)">T9</text>
<text x="190.2" y="90.7" transform="rotate(-90 190.2 90.7)">T13</text>
<text x="192.8" y="90.2" transform="rotate(-90 192.8 90.2)">T7</text>
<text x="195.3" y="90.7" transform="rotate(-90 195.3 90.7)">T11</text>
<text x="197.9" y="90.7" transform="rotate(-90 197.9 90.7)">T10</text>
<text x="200.4" y="90.7" transform="rotate(-90 200.4 90.7)">T14</text>
<text x="202.9" y="90.8" transform="rotate(-90 202.9 90.8)">H13</text>
<text x="86.5" y="101.6">R4</text>
<text x="86.5" y="96.5">U4</text>
<text x="86.6" y="99.1">T4</text>
<text x="90.7" y="99.9">CFG_1</text>
<text x="90.7" y="97.4">CFG_0</text>
<text x="128.9" y="100.9" transform="rotate(-90 128.9 100.9)">VCCIO8[2]</text>
<text x="170.8" y="100.4" transform="rotate(-90 170.8 100.4)">VCCA0[2]</text>
<text x="173.4" y="100.4" transform="rotate(-90 173.4 100.4)">VCCA1[2]</text>
<text x="181" y="101.8" transform="rotate(-90 181 101.8)">VCCAUX[4]</text>
<text x="203.8" y="99.1" transform="rotate(-90 203.8 99.1)">VCC[20]</text>
<text x="86.5" y="106.7">V3</text>
<text x="86.5" y="104.1">Y3</text>
<text x="90.7" y="102.5">CFG_2</text>
<text x="90.7" y="107.6">INITN</text>
<text x="90.7" y="105">DONE</text>
<text x="163.3" y="107.9">W10</text>
<text x="175.9" y="104.1" transform="rotate(-90 175.9 104.1)">VCCAUXA0[2]</text>
<text x="178.4" y="104.1" transform="rotate(-90 178.4 104.1)">VCCAUXA1[2]</text>
<text x="183.5" y="107.4" transform="rotate(-90 183.5 107.4)">VCCHRX0_D0CH0</text>
<text x="186.1" y="107.4" transform="rotate(-90 186.1 107.4)">VCCHRX0_D1CH0</text>
<text x="188.6" y="107.4" transform="rotate(-90 188.6 107.4)">VCCHRX1_D0CH1</text>
<text x="191.1" y="107.4" transform="rotate(-90 191.1 107.4)">VCCHRX1_D1CH1</text>
<text x="193.7" y="107.2" transform="rotate(-90 193.7 107.2)">VCCHTX0_D0CH0</text>
<text x="196.2" y="107.2" transform="rotate(-90 196.2 107.2)">VCCHTX0_D1CH0</text>
<text x="198.8" y="107.2" transform="rotate(-90 198.8 107.2)">VCCHTX1_D0CH1</text>
<text x="201.3" y="107.2" transform="rotate(-90 201.3 107.2)">VCCHTX1_D1CH1</text>
<text x="86.5" y="109.2">R1</text>
<text x="86.6" y="111.8">T1</text>
<text x="90.7" y="110.1">PB4A/D7/IO7</text>
<text x="90.7" y="112.6">PB4B/D6/IO6</text>
<text x="163.3" y="110.5">W11</text>
<text x="168.1" y="108.8">RESERVED</text>
<text x="168.1" y="111.4">RESERVED</text>
<text x="86.3" y="119.4">W1</text>
<text x="86.5" y="114.3">U1</text>
<text x="86.5" y="116.8">V1</text>
<text x="90.7" y="115.2">PB6A/D5/MISO2/IO5</text>
<text x="90.7" y="117.7">PB6B/D4/MOSI2/IO4</text>
<text x="203.8" y="119.1" transform="rotate(-90 203.8 119.1)">GND[85]</text>
<text x="86.5" y="124.5">V2</text>
<text x="86.5" y="121.9">Y2</text>
<text x="90.7" y="125.3">PB11A/D1/MISO/IO1</text>
<text x="90.7" y="120.3">PB9A/D3/IO3</text>
<text x="90.7" y="122.8">PB9B/D2/IO2</text>
<text x="202.9" y="123.8" transform="rotate(-90 202.9 123.8)">C19</text>
<text x="86.3" y="127">W2</text>
<text x="86.6" y="129.5">T2</text>
<text x="90.7" y="130.4">PB13A/SN/CSN</text>
<text x="90.7" y="127.9">PB11B/D0/MOSI/IO0</text>
<text x="86.5" y="137.2">R3</text>
<text x="86.5" y="132.1">U2</text>
<text x="90.7" y="135.5">PB15A/HOLDN/DI/BUSY/CSSPIN/CEN</text>
<text x="90.7" y="133">PB13B/CS1N</text>
<text x="86.3" y="142.2">W3</text>
<text x="86.6" y="139.7">T3</text>
<text x="90.7" y="138">PB15B/DOUT/CSON</text>
<text x="90.7" y="140.6">PB18A/WRITEN</text>
<text x="90.7" y="143.1">PROGRAMN</text>
<text x="93.6" y="166">TCK</text>
<text x="99.2" y="167.6">R5</text>
<text x="99.3" y="165.1">T5</text>
<text x="131" y="165.1">1</text>
<text x="131" y="167.6">2</text>
<text x="93.5" y="173.6">TMS</text>
<text x="93.5" y="171.1">TDO</text>
<text x="94.4" y="168.5">TDI</text>
<text x="99.2" y="172.7">U5</text>
<text x="99.2" y="170.2">V4</text>
<text x="131" y="170.2">3</text>
<text x="131" y="172.7">4</text>
<text x="131" y="175.3">5</text>
<text x="131" y="177.8">6</text>
</g>
</svg>
